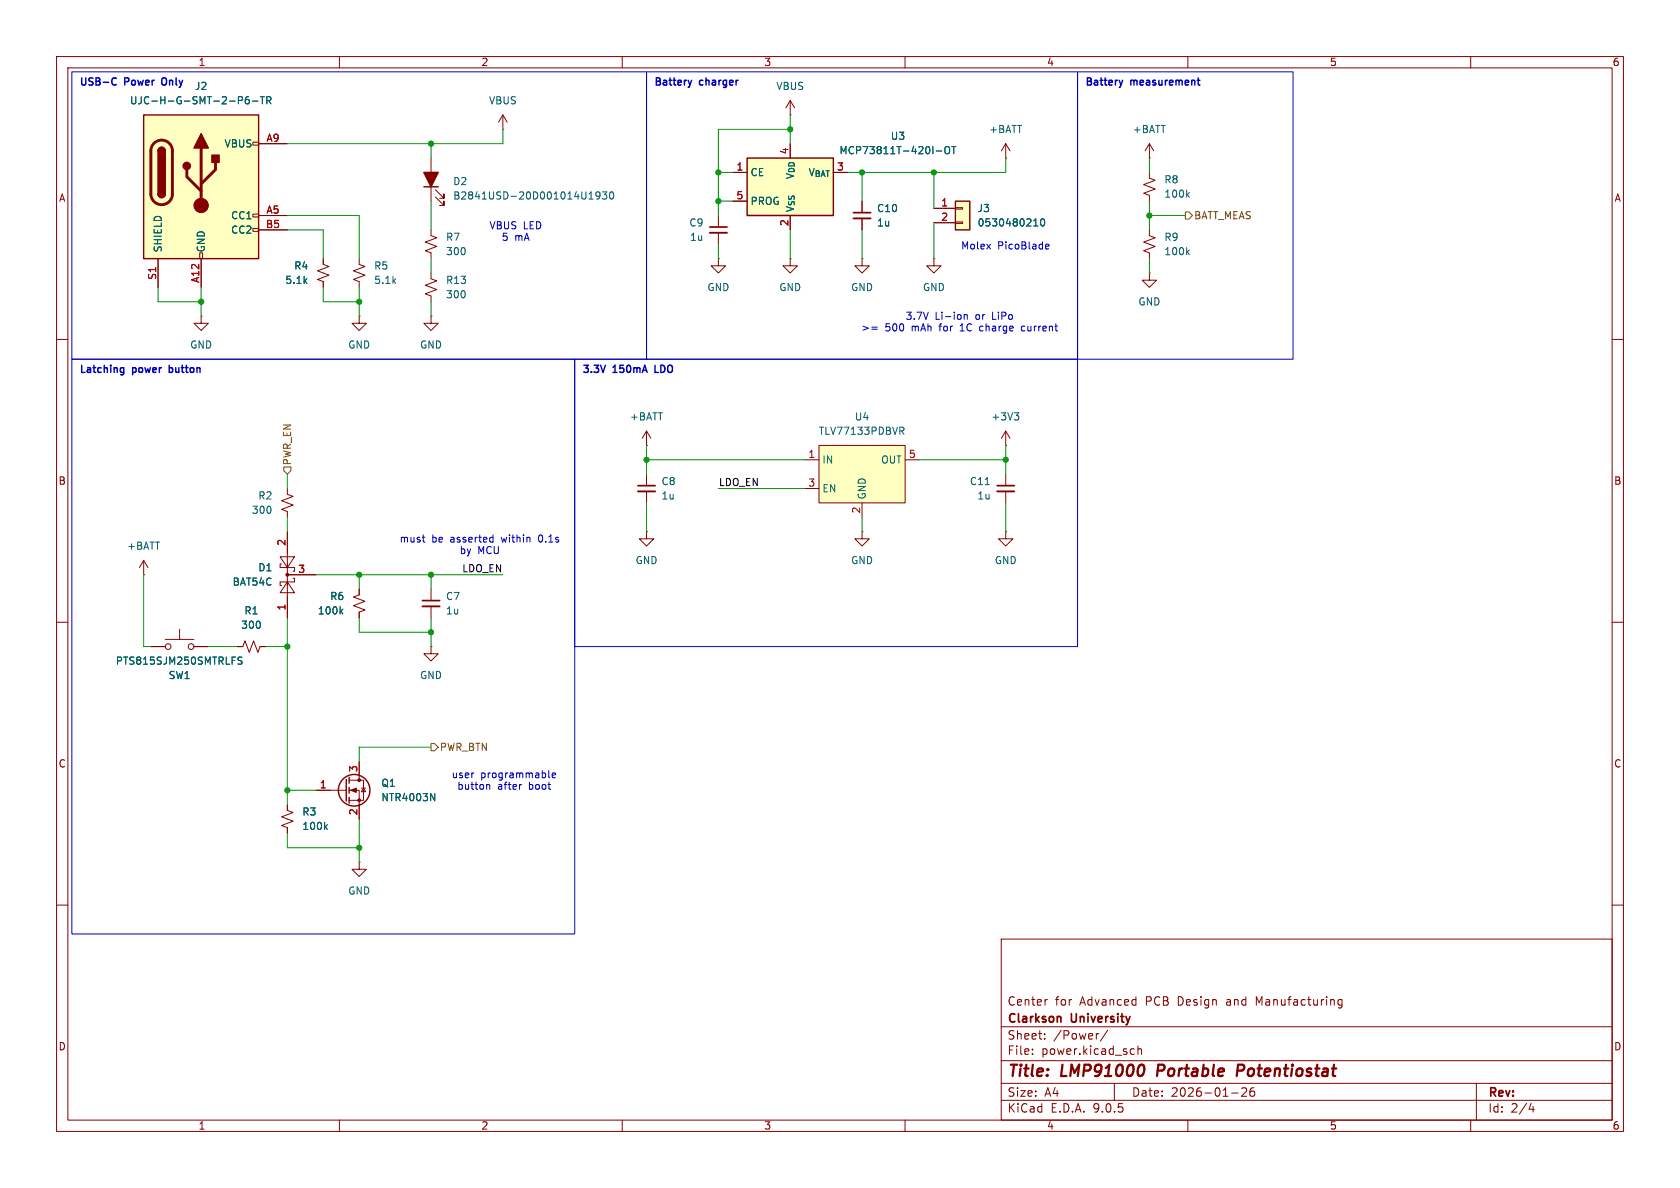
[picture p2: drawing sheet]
<svg xmlns="http://www.w3.org/2000/svg" width="297mm" height="210mm" viewBox="0 0 297 210" stroke-linecap="round" stroke-linejoin="round" font-family="sans-serif">
<g fill="none" stroke="#840000" stroke-width=".18">
<path d="M10 10h277v190h-277zM12 12h273v186h-273zM60 10v2M110 10v2M160 10v2M210 10v2M260 10v2M203.2 30.5v1l1 .4-2 .7 2 .8-2 .8 1 .3v1.1M203.2 27.9h.1M203.2 25.4v2.5M203.2 25.4l-.8 1.3M203.2 25.4l.8 1.3"/>
<path d="M203.2 40.6v1.1l1 .3-2 .8 2 .8-2 .7 1 .4v1M10 60h2M114.3 78.7h.1M114.3 76.2l-.8 1.3M114.3 76.2l.8 1.3M114.3 76.2v2.5M285 60h2M177.8 94v1.3h1.3l-1.3 1.2-1.3-1.2h1.3M177.8 94h.1M10 110h2M26.7 114.3h2.5M29.2 113h5.1"/>
<path d="M31.7 111.3v1.7M34.3 114.3h2.5M285 110h2M10 160h2M177 166h108v32h-108zM185.2 176.7l-.3 .1M237.2 176.8l-.4-.1-.3 .3v.4l.2 .2h.5M237.2 176.7v1.2l-.2 .3-.4-.1M285 160h2M60 198v2M110 198v2M160 198v2"/>
<path d="M177 194.5h108M177 191.5h108M177 187.5h108M177 181.5h108M182.5 186.3v.1M182.5 185.5v.1M184.7 183.6v.1M184.7 182.8v.1M194.2 182.7l-.2 .1M195.8 182.1l-1.3 2M197 191.5v3M200.1 185.4l.4 .1"/>
<path d="M200.5 186.3l-.4 .1M201.2 185.5l.2-.1 .3 .1 .1 .9M201.2 184.9v1.5M210 198v2M217.7 193.2h1.2M219.5 192.4l.6-.1 .2 .1 .1 .3-.9 1.1h.9M221.7 192.3a.59 .59 0 0 0-.7 .6v.6l.1 .2 .4 .1 .2-.1 .1-.5-.1-.3h-.5l-.2 .3M260 198v2M261 191.5v6.5M270.7 195l-.4 1.1h.9M271 195.6v1"/>
<circle cx="29.7" cy="114.3" r=".51"/>
<circle cx="33.8" cy="114.3" r=".51"/>
</g>
<path d="M204.8 188.2l-.3 2M219.6 188.2h-.7l-.3 2M219.7 189.2l-.9 .1" fill="none" stroke="#840000" stroke-width=".4"/>
<path d="M187.5 179.8l.1 .9" fill="none" stroke="#840000" stroke-width=".3"/>
<path d="M209.9 34.4l.4 .5M210.3 34l-.5 .5M209.9 44.5l.4 .5M210.3 44.2l-.5 .5M42.8 116.2l-.5-.1-.2 .2v.3l.6 .3 .1 .3-.3 .2h-.4" fill="none" stroke="#006464" stroke-width=".18"/>
<path d="M25.4 20.3h20.3v25.4h-20.3z" fill="#ffffc2"/>
<g fill="none" stroke="#840000" stroke-width=".18">
<path d="M44.7 25.1h1v.6h-1zM44.7 37.8h1v.6h-1zM45.7 25.4h5.1M45.7 38.1h5.1M76.2 27.9v7.7M77 34.8l1.5 1.5v-.7v.7h-.8M77 33.5l1.5 1.6v-.8v.8h-.8M88.9 22.9h.1M88.9 20.3l-.8 1.3M88.9 20.3l.8 1.3M88.9 20.3v2.6M127 38.1v2"/>
<path d="M27.9 45.7v5.1M35.3 44.7h.5v1h-.5zM35.6 55.9v1.3h1.2l-1.2 1.2-1.3-1.2h1.3M35.6 55.9h.1M35.6 45.7v5.1M44.7 40.4h1v.5h-1zM45.7 40.6h5.1M57.1 45.7v1l1.1 .4-2.1 .8 2.1 .7-2.1 .8 1 .4v1M63.5 55.9v1.3h1.3l-1.3 1.2-1.3-1.2h1.3M63.5 55.9h.1M63.5 45.7v1l1 .4-2 .8 2 .7-2 .8 1 .4v1M76.2 55.9v1.3h1.3l-1.3 1.2-1.3-1.2h1.3"/>
<path d="M76.2 55.9h.1M76.2 48.3v1l1 .4-2 .7 2 .8-2 .7 1 .4v1M76.2 40.6v1.1l1 .3-2 .8 2 .8-2 .7 1 .4v1M127 45.7v1.3h1.3l-1.3 1.3-1.3-1.3h1.3M127 45.7h.1M127 41.1v2.1M203.2 48.3v1.2h1.3l-1.3 1.3-1.3-1.3h1.3M203.2 48.3h.1M25.4 99.1l-.8 1.2M25.4 99.1l.8 1.2M25.4 99.1v2.5M49.5 98.4h2.6l-1.3 1.9z"/>
<path d="M49.8 99.7h-.3v.6h2.6v.7h-.3M50.8 86.4v1l1 .4-2 .7 2 .8-2 .7 1 .4v1M50.8 94v15.2M114.3 94v1.3h1.3l-1.3 1.2-1.3-1.2h1.3M114.3 94h.1M114.3 83.8v2.1M114.3 86.9v2M25.4 101.6h.1M41.9 114.3h1l.4-1 .8 2 .7-2 .8 2 .4-1h1M50.8 102.9l1.3 1.9h-2.6zM50.8 101.6h5.1M51.8 102.2h.3v.7h-2.6v.6h.3"/>
<path d="M63.5 104.1v1.1l-1 .3 2 .8-2 .8 2 .7-1 .4v1M76.2 114.3v1.3h1.3l-1.3 1.2-1.3-1.2h1.3M76.2 114.3h.1M76.2 104.1v2.1M76.2 107.2v2M55.9 139.7h5.3M61.7 137.9h2.6v3.6h-2.6M61.7 139.7h1.8v5.1M63.5 134.6v3.3M63.9 139.3h.7M64.3 139.3l.3 .7h-.7zM50.8 142.2v1.1l1 .3-2 .8 2 .8-2 .7 1 .4v1"/>
<path d="M63.5 152.4v1.3h1.3l-1.3 1.2-1.3-1.2h1.3M63.5 152.4h.1"/>
</g>
<g fill="none" stroke="#840000" stroke-width=".25">
<path d="M25.4 20.3h20.3v25.4h-20.3zM27.9 26.7a.64 .64 0 0 1 .7-.7 .64 .64 0 0 1 .6 .7M27.9 34.3a.64 .64 0 0 0 .7 .6 .64 .64 0 0 0 .6-.6M74.9 33h2.6M61.2 137.8v3.8M61.7 137.4v1M61.7 139.2v1M61.7 141v1"/>
<circle cx="62.6" cy="139.7" r="2.79"/>
</g>
<path d="M27.2 25.3a1.9 1.9 0 0 1 2.1-.4 1.9 1.9 0 0 1 1.2 1.8v7.6a1.91 1.91 0 0 1-1.9 1.9 1.91 1.91 0 0 1-1.9-1.9v-7.8l.1-.6zM33 30v1.2l2.6 2.6M35.6 26.2v10.1M38.1 28.7v1.3l-2.5 2.5" fill="none" stroke="#840000" stroke-width=".51"/>
<g fill="#840000" stroke="#840000" stroke-width=".25">
<path d="M27.9 26.7h1.3v7.6h-1.3z"/>
<path d="M28.1 26.2a.64 .64 0 0 1 .7-.1 .64 .64 0 0 1 .4 .6h-1.3z"/>
<path d="M27.9 34.3h1.3a.64 .64 0 0 1-.6 .6 .64 .64 0 0 1-.7-.6z"/>
<path d="M35.6 23.6l1.2 2.6h-2.5z"/>
<path d="M37.5 27.4h1.2v1.3h-1.2z"/>
<path d="M74.9 30.5h2.6l-1.3 2.5z"/>
<circle cx="33" cy="29.3" r=".63"/>
</g>
<g fill="#840000" stroke="#840000" stroke-width=".18">
<path d="M62 139.7l1-.4v.8z"/>
<circle cx="35.6" cy="36.3" r="1.27"/>
<circle cx="50.8" cy="101.6" r=".25"/>
<circle cx="63.5" cy="137.9" r=".25"/>
<circle cx="63.5" cy="141.5" r=".25"/>
</g>
<g fill="none" stroke="#006464" stroke-width=".18">
<path d="M42.2 17.1h.4l.3 .2-.1 .4-.6 .1M44 17.1l-.4 .1a.86 .86 0 0 0 0 1.2l.4-.2 .1-.4-.3-.2h-.3l-.1 .2M44.6 17.9h1M46 17.1h.7M46.4 17.1v1.3M47.2 17.8l.6-.1 .1-.2-.1-.3-.6-.1v1.3M47.5 17.8l.4 .6M104.1 35.2h.8M104.3 34.2l.2-.3v1.3M106.1 34.5l-.3 .2h-.2l-.3-.2 .2-.5 .3-.1 .2 .1a.84 .84 0 0 1-.3 1.2h-.2M106.5 33.9h.8l-.4 .5 .3 .1v.6l-.2 .1-.5-.1M107.9 34l.2-.1a.68 .68 0 0 1 .4 .7 .68 .68 0 0 1-.4 .6l-.2-.1-.1-.4z"/>
<path d="M60.2 108l.4 .5M60.6 107.7l-.5 .5M57.5 146.1l.4 .5M57.9 145.8l-.5 .5M76.1 140.3l.8 1.2v-1.2"/>
</g>
<path d="M125.5 40.1h3M112.8 85.9h3M74.7 106.2h3" fill="none" stroke="#840000" stroke-width=".3"/>
<path d="M125.5 41.1h3M112.8 86.9h3M74.7 107.2h3" fill="none" stroke="#840000" stroke-width=".33"/>
<path d="M132.1 27.9h15.2v10.2h-15.2z" fill="#ffffc2"/>
<path d="M132.1 27.9h15.2v10.2h-15.2z" fill="none" stroke="#840000" stroke-width=".25"/>
<g fill="none" stroke="#840000" stroke-width=".18">
<path d="M139.7 17.8v2.5M139.7 17.8l-.8 1.3M139.7 17.8l.8 1.3M129.5 30.5h2.6M129.5 35.6h2.6M139.7 20.3h.1M139.7 38.1v2.5M177.8 27.9h.1M177.8 25.4l-.8 1.3M177.8 25.4l.8 1.3M177.8 25.4v2.5M139.7 45.7v1.3h1.3l-1.3 1.3-1.3-1.3h1.3"/>
<path d="M139.7 45.7h.1M152.4 45.7v1.3h1.3l-1.3 1.3-1.3-1.3h1.3M152.4 45.7h.1"/>
</g>
<path d="M165.5 26.7h1M167.2 26l.1-.1a.43 .43 0 0 1 .6 .4v.5a.42 .42 0 0 1-.4 .4 .42 .42 0 0 1-.5-.4v-.5zM168.2 25.9h.8M168.6 25.9v1.3" fill="none" stroke="#006464" stroke-width=".18"/>
<path d="M168.9 35.6h2.5v5h-2.5z" fill="#ffffc2"/>
<path d="M168.9 35.6h2.5v5h-2.5z" fill="none" stroke="#840000" stroke-width=".25"/>
<path d="M152.4 35.6v2M152.4 38.6v2M165.1 36.8h3.8M165.1 39.4h3.8M168.9 36.7h1.3v.3h-1.3zM168.9 39.2h1.3v.3h-1.3zM165.1 45.7v1.3h1.3l-1.3 1.3-1.3-1.3h1.3M165.1 45.7h.1" fill="none" stroke="#840000" stroke-width=".18"/>
<path d="M182.7 39.9h.8M184.1 38.8l.2-.1a.68 .68 0 0 1 .4 .6 .68 .68 0 0 1-.4 .6l-.2-.1-.1-.3z" fill="none" stroke="#006464" stroke-width=".18"/>
<path d="M150.9 37.6h3" fill="none" stroke="#840000" stroke-width=".3"/>
<path d="M150.9 38.6h3" fill="none" stroke="#840000" stroke-width=".33"/>
<path d="M144.8 78.7h15.2v10.2h-15.2z" fill="#ffffc2"/>
<g fill="none" stroke="#840000" stroke-width=".18">
<path d="M45.7 25.4h5.1M45.7 38.1h5.1M129.5 30.5h2.6M129.5 35.6h2.6M139.7 38.1v2.5M152.4 35.6v2M152.4 38.6v2M165.1 36.8h3.8M165.1 39.4h3.8M27.9 45.7v5.1M35.6 45.7v5.1M45.7 40.6h5.1"/>
<path d="M57.1 45.7v1M57.1 49.8v1M144.8 78.7h15.2v10.2h-15.2zM177.8 78.7h.1M177.8 76.2l-.8 1.3M177.8 76.2l.8 1.3M177.8 76.2v2.5M50.8 94v3.8M142.2 81.3h2.6M142.2 86.4h2.6M152.4 94v1.3h1.3l-1.3 1.2-1.3-1.2h1.3M152.4 94h.1"/>
<path d="M152.4 88.9v2.5M160 81.3h2.6M177.8 83.8v2.1M177.8 86.9v2M26.7 114.3h2.5M34.3 114.3h2.5M41.9 114.3h1M46 114.3h1M50.8 105.4v3.8M50.8 101.6h5.1M63.5 104.1v1.1M63.5 108.2v1"/>
<path d="M55.9 139.7h2.5M63.5 134.6v2.6M50.8 142.2v1.1M50.8 146.3v1M63.5 142.2v2.6"/>
</g>
<g fill="none" stroke="#006464" stroke-width=".18">
<path d="M42.2 17.1h.4l.3 .2-.1 .4-.6 .1M44 17.1l-.4 .1a.86 .86 0 0 0 0 1.2l.4-.2 .1-.4-.3-.2h-.3l-.1 .2M44.6 17.9h1M46 17.1h.7M46.4 17.1v1.3M47.2 17.8l.6-.1 .1-.2-.1-.3-.6-.1v1.3M47.5 17.8l.4 .6M165.5 26.7h1M167.2 26l.1-.1a.43 .43 0 0 1 .6 .4v.5a.42 .42 0 0 1-.4 .4 .42 .42 0 0 1-.5-.4v-.5zM168.2 25.9h.8M168.6 25.9v1.3M182.7 39.9h.8"/>
<path d="M184.1 38.8l.2-.1a.68 .68 0 0 1 .4 .6 .68 .68 0 0 1-.4 .6l-.2-.1-.1-.3zM159.1 75.5h.5l.2 .3-.1 .3-.6 .1M159.4 76.2l.4 .6M179.3 73h.8l-.4 .5M179.9 73.5l.2 .2v.3l-.2 .2M174.2 85.7h.7M42.8 116.2l-.5-.1-.2 .2v.3l.6 .3 .1 .3-.3 .2h-.4M60.2 108l.4 .5M60.6 107.7l-.5 .5M57.5 146.1l.4 .5M57.9 145.8l-.5 .5M76.1 140.3l.8 1.2v-1.2"/>
</g>
<path d="M176.3 85.9h3" fill="none" stroke="#840000" stroke-width=".3"/>
<path d="M176.3 86.9h3" fill="none" stroke="#840000" stroke-width=".33"/>
<path d="M209.5 37.5h.7l.6 .6-.6 .6h-.7zM50.2 82.6h1.2v.6l-.6 .6-.6-.6zM76.2 131.4h.6l.7 .7-.7 .6h-.6z" fill="none" stroke="#725600" stroke-width=".18"/>
<g fill="none" stroke="#009600" stroke-width=".18">
<path d="M50.8 38.1h12.7v7.6M76.2 25.4v2.5M76.2 35.6v5M88.9 22.9v2.5h-38.1M127 30.5h2.5M127 35.6h2.5M139.7 20.3v5.1M139.7 22.9h-12.7v15.2M152.4 30.5v5.1M165.1 30.5v6.3M165.1 39.4v6.3M177.8 27.9v2.6h-27.9"/>
<path d="M203.2 27.9v2.6M203.2 35.6v5M203.2 38.1h6.3M27.9 50.8v2.5h7.7M35.6 50.8v5.1M50.8 40.6h6.3v5.1M57.1 50.8v2.5h6.4M63.5 50.8v5.1M76.2 45.7v2.6M76.2 53.3v2.6M127 43.2v2.5M139.7 40.6v5.1"/>
<path d="M152.4 40.6v5.1M203.2 45.7v2.6M114.3 78.7v5.1M177.8 78.7v5.1M50.8 83.8v2.6M50.8 91.4v2.6M114.3 88.9v5.1M114.3 81.3h27.9M127 86.4h15.2M152.4 91.4v2.6M162.6 81.3h15.2M177.8 88.9v5.1"/>
<path d="M25.4 101.6v12.7h1.3M36.8 114.3h5.1M47 114.3h3.8M50.8 109.2v33M55.9 101.6h33M63.5 101.6v2.5M63.5 109.2v2.6h12.7M76.2 101.6v2.5M76.2 109.2v5.1M50.8 139.7h5.1M76.2 132.1h-12.7v2.5M50.8 147.3v2.6h12.7"/>
<path d="M63.5 144.8v7.6"/>
</g>
<g fill="none" stroke="#0000c2" stroke-width=".25">
<path d="M14.4 13.8v1M15.2 13.8v1M16.4 13.8h-.4l-.2 .1M17.6 13.9l-.6-.1v1.2M20.5 13.9l-.3-.1-.3 .1M20.5 14.9l-.2 .1h-.3M22.7 13.9l-.6-.1v1.2M29.4 13.9l-.3-.1a.43 .43 0 0 0-.5 .4v.4l.2 .4M31.1 13.8v1.1M116.6 13.9l-.6-.1v1.2M118.5 13.8v1.1M119.2 13.8v1.1"/>
<path d="M122.3 14.2l-.3 .8M124.8 13.8v1.2M192.8 13.9l-.6-.1v1.2M194.7 13.8v1.1M195.4 13.8v1.1M198.5 14.2l-.3 .8M211.7 14.2h.4M211.8 13.8v1.1M212 15h.1M14.4 64.6v1.2M16.6 64.6v1.1M18.4 64.6v1.2"/>
<path d="M19.6 64.6v.1M21.8 65l.1 .1M21.9 65l-.1 1.1M21.9 65.8h-.1M29.9 64.6v1.2M29.9 65.8h.1M30 65l-.1 .1M32.2 64.6v1.1M32.9 64.6v1.1M103.2 64.6h.8l-.4 .5M105 64.6h.8l-.4 .5M106.2 64.6l.4 1.2 .4-1.2"/>
<path d="M108.6 64.7l.1-.1v1.2M110.2 64.6h-.6v.6M110.9 64.7l.2-.1 .3 .1M113.6 65.8l.4-1.2 .4 1.2M115.8 64.6v1.2h.6M117.4 64.7l-.6-.1v1.2M118.1 64.7l.2-.1 .5 .1"/>
</g>
<g fill="none" stroke="#0000c2" stroke-width=".18">
<path d="M12.7 12.7h101.6v50.8h-101.6zM114.3 12.7h76.2v50.8h-76.2zM190.5 12.7h38.1v50.8h-38.1zM154.1 57.8h1M154.1 58.2h1M169.7 58.5h.8M169.9 57.5l-.2 .1M170.5 55.6v.9M170.5 55.7l.1-.1 .3 .1 .1 .8M173.4 57.7l-.2 .2v.4l.2 .2M181 57.7h-.3l-.1 .2v.5l.4 .1M184.8 43.8l.2 .2h.4"/>
<path d="M184.8 43.4l.2-.2h.3l.2 .2v.1l-.7 .1M12.7 63.5h88.9v101.6h-88.9zM101.6 63.5h88.9v50.8h-88.9zM74.6 95h.5M74.9 95.8h.2M86.8 95h.4M87.2 95.8h-.4M87.2 94.6v1.2M86.5 138.7l.1 .8M97 136.2v1.1l.2 .2M97.6 137.1l.6-.2v-.2l-.4-.1-.2 .2 .1 .6h.5"/>
</g>
<g fill="#009600" stroke="#009600" stroke-width=".18">
<circle cx="139.7" cy="22.9" r=".46"/>
<circle cx="152.4" cy="30.5" r=".46"/>
<circle cx="165.1" cy="30.5" r=".46"/>
<circle cx="203.2" cy="38.1" r=".46"/>
<circle cx="35.6" cy="53.3" r=".46"/>
<circle cx="76.2" cy="25.4" r=".46"/>
<circle cx="63.5" cy="53.3" r=".46"/>
<circle cx="63.5" cy="101.6" r=".46"/>
<circle cx="76.2" cy="111.8" r=".46"/>
<circle cx="76.2" cy="101.6" r=".46"/>
<circle cx="50.8" cy="114.3" r=".46"/>
<circle cx="50.8" cy="139.7" r=".46"/>
<circle cx="63.5" cy="149.9" r=".46"/>
<circle cx="127" cy="30.5" r=".46"/>
<circle cx="127" cy="35.6" r=".46"/>
<circle cx="114.3" cy="81.3" r=".46"/>
<circle cx="177.8" cy="81.3" r=".46"/>
</g>
<g font-size="2.8" fill="#840000">
<text x="178" y="190.9">Title:</text>
<text x="187.7" y="190.9">LMP91000</text>
<text x="205.4" y="190.9">Portable</text>
<text x="220.3" y="190.9">Potentiostat</text>
</g>
<g font-size="2.1" fill="#840000">
<text x="178" y="178">Center</text>
<text x="186.5" y="178">for</text>
<text x="191" y="178">Advanced</text>
<text x="202.7" y="178">PCB</text>
<text x="208.5" y="178">Design</text>
<text x="217.2" y="178">and</text>
<text x="222.6" y="178">Manufacturing</text>
<text x="178" y="184">Sheet:</text>
<text x="178" y="181.2">Clarkson</text>
<text x="186.2" y="184">/Power/</text>
<text x="189.5" y="181.2">University</text>
<text x="178" y="186.7">File:</text>
<text x="184.1" y="186.7">power.kicad_sch</text>
<text x="178" y="196.9">KiCad</text>
<text x="178" y="194.1">Size:</text>
<text x="184.7" y="194.1">A4</text>
<text x="185.7" y="196.9">E.D.A.</text>
<text x="193.3" y="196.9">9.0.5</text>
<text x="200" y="194.1">Date:</text>
<text x="207" y="194.1">2026-01-26</text>
<text x="263" y="194.3">Rev:</text>
<text x="263" y="196.9">Id:</text>
<text x="267.1" y="196.9">2/4</text>
</g>
<g font-size="1.8" fill="#840000">
<text x="35" y="11.9">1</text>
<text x="85" y="11.9">2</text>
<text x="135" y="11.9">3</text>
<text x="185" y="11.9">4</text>
<text x="235" y="11.9">5</text>
<text x="285" y="11.9">6</text>
<text x="10.3" y="35.9">A</text>
<text x="285.3" y="35.9">A</text>
<text x="10.3" y="85.9">B</text>
<text x="285.3" y="85.9">B</text>
<text x="10.3" y="135.9">C</text>
<text x="285.3" y="135.9">C</text>
<text x="10.3" y="185.9">D</text>
<text x="285.3" y="185.9">D</text>
<text x="35" y="199.9">1</text>
<text x="85" y="199.9">2</text>
<text x="135" y="199.9">3</text>
<text x="185" y="199.9">4</text>
<text x="235" y="199.9">5</text>
<text x="285" y="199.9">6</text>
</g>
<g font-size="1.8" fill="#0000c2">
<text x="14" y="15.8">USB-C</text>
<text x="22.1" y="15.8">Power</text>
<text x="29.2" y="15.8">Only</text>
<text x="115.6" y="15.8">Battery</text>
<text x="123.8" y="15.8">charger</text>
<text x="191.8" y="15.8">Battery</text>
<text x="200" y="15.8">measurement</text>
<text x="86.4" y="40.7">VBUS</text>
<text x="92.5" y="40.7">LED</text>
<text x="88.6" y="42.8">5</text>
<text x="91" y="42.8">mA</text>
<text x="169.8" y="44.3">Molex</text>
<text x="176.4" y="44.3">PicoBlade</text>
<text x="152.2" y="58.8">&gt;=</text>
<text x="156.5" y="58.8">500</text>
<text x="160" y="56.7">3.7V</text>
<text x="161.3" y="58.8">mAh</text>
<text x="165.3" y="56.7">Li-ion</text>
<text x="166.4" y="58.8">for</text>
<text x="170.2" y="58.8">1C</text>
<text x="172.6" y="56.7">or</text>
<text x="173.9" y="58.8">charge</text>
<text x="175.7" y="56.7">LiPo</text>
<text x="181.4" y="58.8">current</text>
<text x="14" y="66.6">Latching</text>
<text x="23.5" y="66.6">power</text>
<text x="30.5" y="66.6">button</text>
<text x="102.9" y="66.6">3.3V</text>
<text x="108.5" y="66.6">150mA</text>
<text x="116.3" y="66.6">LDO</text>
<text x="70.6" y="96.1">must</text>
<text x="76.3" y="96.1">be</text>
<text x="79.7" y="96.1">asserted</text>
<text x="81.2" y="98.2">by</text>
<text x="84.5" y="98.2">MCU</text>
<text x="88.9" y="96.1">within</text>
<text x="95.7" y="96.1">0.1s</text>
<text x="79.7" y="137.8">user</text>
<text x="85" y="137.8">programmable</text>
<text x="80.7" y="139.8">button</text>
<text x="88" y="139.8">after</text>
<text x="93.6" y="139.8">boot</text>
</g>
<g font-size="1.8" fill="#006464">
<text x="34.4" y="16.1">J2</text>
<text x="137.1" y="16.1">VBUS</text>
<text x="22.9" y="18.6">UJC-H-G-SMT-2-P6-TR</text>
<text x="86.3" y="18.6">VBUS</text>
<text x="174.8" y="23.7">+BATT</text>
<text x="200.2" y="23.7">+BATT</text>
<text x="39.6" y="26.3">VBUS</text>
<text x="148.3" y="27.5">MCP73811T-420I-OT</text>
<text x="157.4" y="24.9">U3</text>
<text x="80" y="32.9">D2</text>
<text x="80" y="35.5">B2841USD-20D001014U1930</text>
<text x="132.6" y="31.3">CE</text>
<text x="142.8" y="31.3">V_{BAT}</text>
<text x="205.7" y="32.6">R8</text>
<text x="205.7" y="35.2">100k</text>
<text x="40.8" y="39">CC1</text>
<text x="40.8" y="41.5">CC2</text>
<text x="121.8" y="40.2">C9</text>
<text x="132.6" y="36.4">PROG</text>
<text x="140.6" y="37.6" transform="rotate(-90 140.6 37.6)">V_{SS}V_{DD}</text>
<text x="154.9" y="40.2">1u</text>
<text x="154.9" y="37.7">C10</text>
<text x="172.7" y="37.7">J3</text>
<text x="172.7" y="40.2">0530480210</text>
<text x="28.8" y="44.7" transform="rotate(-90 28.8 44.7)">SHIELD</text>
<text x="36.4" y="44.7" transform="rotate(-90 36.4 44.7)">GND</text>
<text x="51.9" y="47.9">R4</text>
<text x="66" y="47.9">R5</text>
<text x="78.7" y="42.8">R7</text>
<text x="78.7" y="45.3">300</text>
<text x="121.9" y="42.8">1u</text>
<text x="205.7" y="42.8">R9</text>
<text x="205.7" y="45.3">100k</text>
<text x="50.3" y="50.4">5.1k</text>
<text x="66" y="50.4">5.1k</text>
<text x="78.7" y="52.9">300</text>
<text x="78.7" y="50.4">R13</text>
<text x="125" y="51.7">GND</text>
<text x="137.7" y="51.7">GND</text>
<text x="150.4" y="51.7">GND</text>
<text x="163.1" y="51.7">GND</text>
<text x="201.2" y="54.2">GND</text>
<text x="33.5" y="61.8">GND</text>
<text x="61.5" y="61.8">GND</text>
<text x="74.2" y="61.8">GND</text>
<text x="111.3" y="74.5">+BATT</text>
<text x="144.6" y="77.1">TLV77133PDBVR</text>
<text x="151" y="74.5">U4</text>
<text x="175.2" y="74.5">+3V3</text>
<text x="145.3" y="82.1">IN</text>
<text x="155.7" y="82.1">OUT</text>
<text x="45.6" y="88.5">R2</text>
<text x="116.8" y="86">C8</text>
<text x="116.8" y="88.5">1u</text>
<text x="145.3" y="87.2">EN</text>
<text x="153.3" y="88.4" transform="rotate(-90 153.3 88.4)">GND</text>
<text x="171.4" y="86">C11</text>
<text x="172.7" y="88.5">1u</text>
<text x="44.4" y="91">300</text>
<text x="22.4" y="97.4">+BATT</text>
<text x="45.6" y="101.2">D1</text>
<text x="112.3" y="99.9">GND</text>
<text x="150.4" y="99.9">GND</text>
<text x="175.8" y="99.9">GND</text>
<text x="41" y="103.7">BAT54C</text>
<text x="58.3" y="106.3">R6</text>
<text x="78.7" y="106.3">C7</text>
<text x="42.5" y="111.4">300</text>
<text x="43.1" y="108.8">R1</text>
<text x="56.1" y="108.8">100k</text>
<text x="78.7" y="108.8">1u</text>
<text x="20.4" y="117.7">PTS815SJM250SMTRLFS</text>
<text x="29.7" y="120.2">SW1</text>
<text x="74.2" y="120.2">GND</text>
<text x="67.3" y="139.3">Q1</text>
<text x="67.3" y="141.8">NTR4003N</text>
<text x="53.3" y="144.4">R3</text>
<text x="53.3" y="146.9">100k</text>
<text x="61.5" y="158.3">GND</text>
</g>
<g font-size="1.8" fill="#a90000">
<text x="47" y="25.1">A9</text>
<text x="139.4" y="27.4" transform="rotate(-90 139.4 27.4)">4</text>
<text x="130.1" y="30.2">1</text>
<text x="130.1" y="35.3">5</text>
<text x="147.9" y="30.2">3</text>
<text x="46.9" y="40.4">B5</text>
<text x="47" y="37.8">A5</text>
<text x="139.4" y="40.1" transform="rotate(-90 139.4 40.1)">2</text>
<text x="166.3" y="36.6">1</text>
<text x="166.3" y="39.1">2</text>
<text x="27.7" y="49.6" transform="rotate(-90 27.7 49.6)">S1</text>
<text x="35.3" y="50.1" transform="rotate(-90 35.3 50.1)">A12</text>
<text x="142.8" y="81">1</text>
<text x="160.6" y="81">5</text>
<text x="142.8" y="86.1">3</text>
<text x="152.1" y="90.9" transform="rotate(-90 152.1 90.9)">2</text>
<text x="50.5" y="96.6" transform="rotate(-90 50.5 96.6)">2</text>
<text x="52.6" y="101.3">3</text>
<text x="50.5" y="108" transform="rotate(-90 50.5 108)">1</text>
<text x="63.2" y="136.6" transform="rotate(-90 63.2 136.6)">3</text>
<text x="56.4" y="139.4">1</text>
<text x="63.2" y="144.2" transform="rotate(-90 63.2 144.2)">2</text>
</g>
<g font-size="1.8" fill="#725600">
<text x="211" y="39">BATT_MEAS</text>
<text x="51.7" y="82.4" transform="rotate(-90 51.7 82.4)">PWR_EN</text>
<text x="77.7" y="132.9">PWR_BTN</text>
</g>
<g font-size="1.8" fill="#0f0f0f">
<text x="127" y="86">LDO_EN</text>
<text x="81.6" y="101.3">LDO_EN</text>
</g>
</svg>
